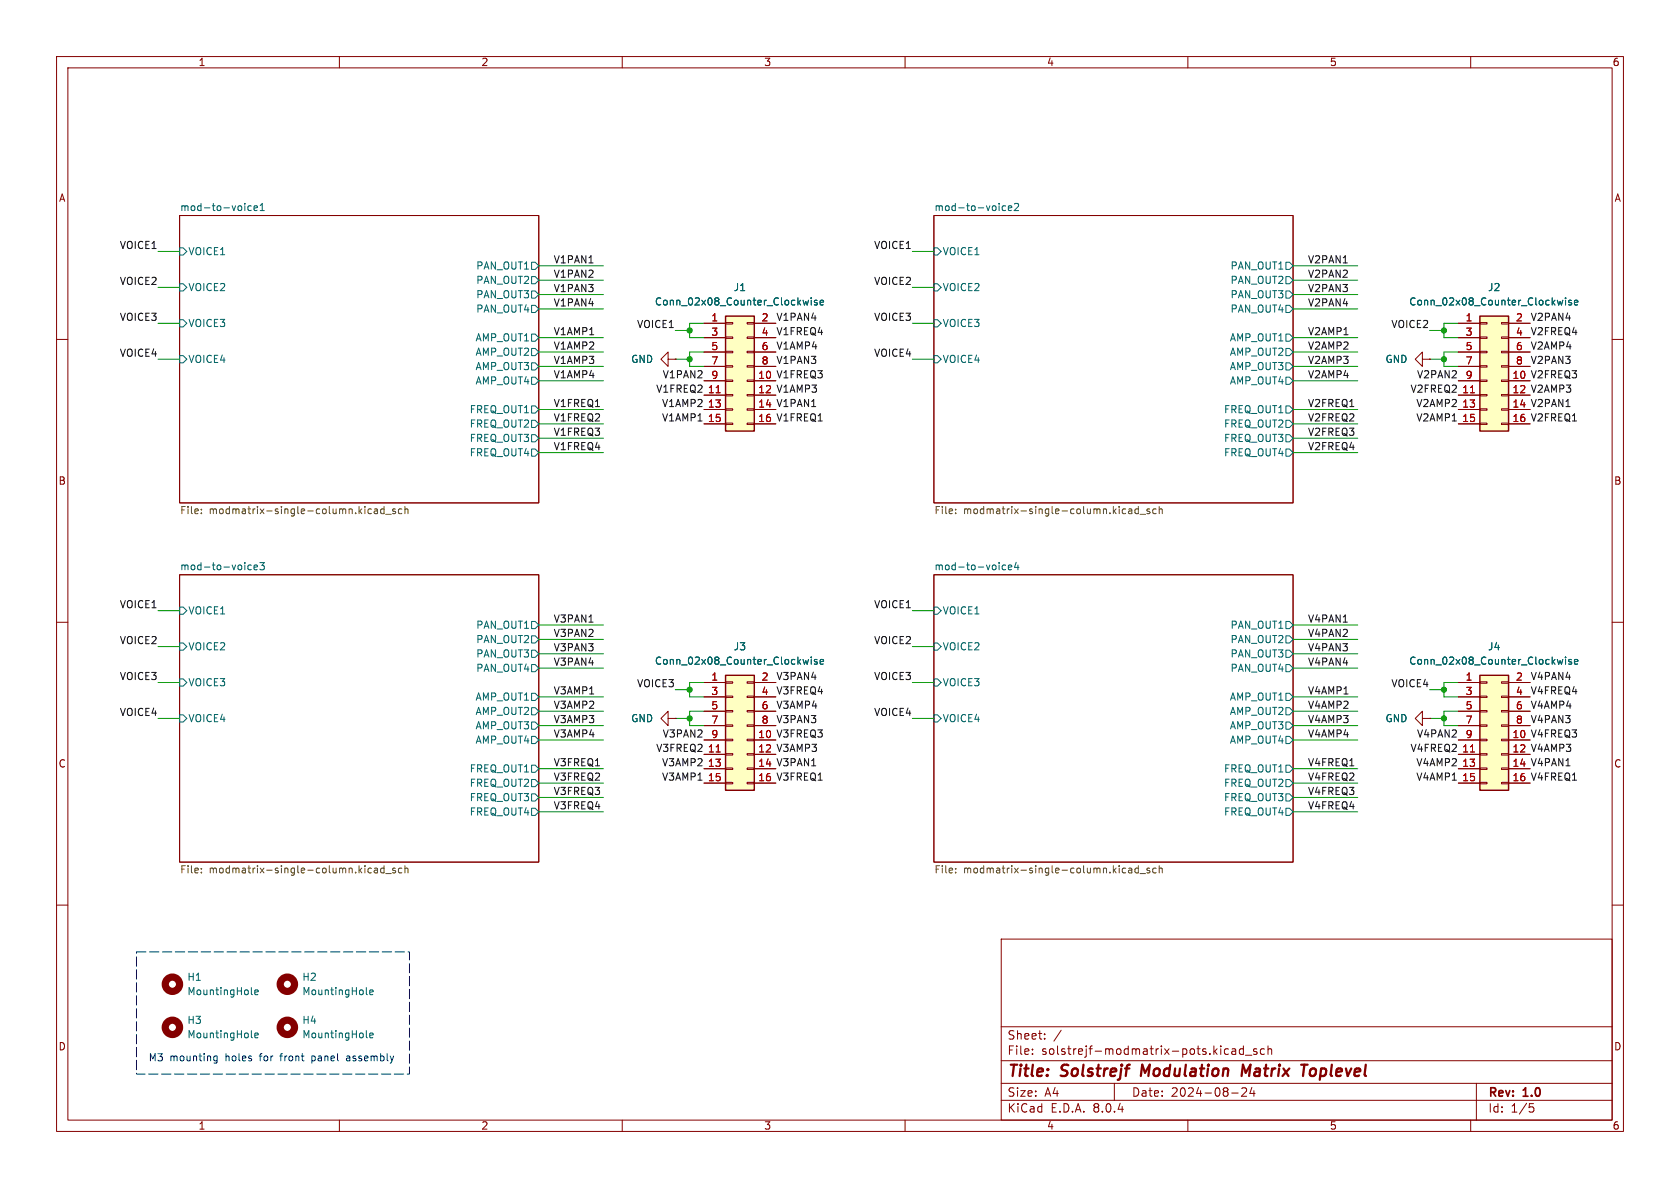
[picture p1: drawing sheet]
<svg xmlns="http://www.w3.org/2000/svg" width="297mm" height="210mm" viewBox="0 0 297 210" stroke-linecap="round" stroke-linejoin="round" font-family="sans-serif">
<g fill="none" stroke="#840000" stroke-width=".18">
<path d="M10 10h277v190h-277zM12 12h273v186h-273zM60 10v2M110 10v2M160 10v2M210 10v2M260 10v2M31.7 38.1h63.5v50.8h-63.5zM165.1 38.1h63.5v50.8h-63.5zM10 60h2M285 60h2M251.5 63.5v-1.3l-1.3 1.3 1.3 1.3v-1.3h1.2"/>
<path d="M252.7 63.5h.1M10 110h2M31.7 101.6h63.5v50.8h-63.5zM165.1 101.6h63.5v50.8h-63.5zM285 110h2M10 160h2M285 160h2M177 166h108v32h-108zM60 198v2M110 198v2M160 198v2M177 194.5h108"/>
<path d="M177 191.5h108M177 187.5h108M177 181.5h108M182.5 186.3v.1M182.5 185.5v.1M184.7 183.6v.1M184.7 182.8v.1M187.6 182.1l-1.3 2M197 191.5v3M210 198v2M216.7 185.4l.5 .1M217.2 186.3l-.5 .1"/>
<path d="M217.7 193.2h1.2M217.8 185.5h.6l.1 .9M218.5 185.8h-.5a.29 .29 0 0 0-.3 .3 .29 .29 0 0 0 .3 .3l.5-.1M219.5 192.4l.6-.1 .2 .1 .1 .3-.9 1.1h.9M219.8 185.5l-.4-.1-.3 .3v.4l.1 .2h.6M219.8 184.9v1.5M220.2 186.5h1.1M221.3 192.2l-.3 1.1h.9M221.7 192.8v1M222.2 185.5l-.4-.1-.2 .2 .1 .2 .5 .2v.3h-.6M223.5 185.5l-.4-.1-.3 .3v.4l.2 .2h.5M224.2 185.5l.2-.1 .3 .1 .1 .9"/>
<path d="M224.2 184.9v1.5M260 198v2M261 191.5v6.5M270.4 195.1h.7M270.5 195.7h.4l.3 .3-.2 .5-.5 .1"/>
</g>
<path d="M201.9 188.2l-.2 2M221.1 188.2l-.9 1.4-.5-1.4-.2 2M230 188.2h1.2M230.6 188.2l-.3 2M232 188.9l-.4 .4-.1 .5 .2 .3 .5 .1" fill="none" stroke="#840000" stroke-width=".4"/>
<g fill="none" stroke="#006464" stroke-width=".18">
<path d="M43.3 36v.1M43.3 36.4v.8M44.4 36.4h-.3l-.3 .2 .1 .6h.5M44.9 36.8l.6-.1v-.3h-.4l-.2 .2 .1 .6h.5M46 37.2h.7M46 36.3l.4-.3v1.2M177.8 36.4h-.4l-.2 .2 .1 .6h.5M178.3 36.8l.6-.1-.1-.3h-.4l-.1 .2v.6h.5M179.4 36.1l.4-.1 .3 .3-.8 .9h.8M31.7 50.2h.7l.6 .6-.6 .6h-.7zM31.7 43.8h.7l.6 .7-.6 .6h-.7zM31.7 56.5h.7l.6 .7-.6 .6h-.7z"/>
<path d="M94 46.4h.6l.6 .6-.6 .6h-.6zM94 48.9h.6l.6 .6-.6 .7h-.6zM94 51.4h.6l.6 .7-.6 .6h-.6zM94 54h.6l.6 .6-.6 .6h-.6zM94 59.1h.6l.6 .6-.6 .6h-.6zM165.1 50.2h.6l.7 .6-.7 .6h-.6zM165.1 43.8h.6l.7 .7-.7 .6h-.6zM165.1 56.5h.6l.7 .7-.7 .6h-.6zM227.3 46.4h.7l.6 .6-.6 .6h-.7zM227.3 48.9h.7l.6 .6-.6 .7h-.7zM227.3 51.4h.7l.6 .7-.6 .6h-.7zM227.3 54h.7l.6 .6-.6 .6h-.7z"/>
<path d="M227.3 59.1h.7l.6 .6-.6 .6h-.7zM31.7 62.9h.7l.6 .6-.6 .6h-.7zM94 61.6h.6l.6 .6-.6 .7h-.6zM94 64.1h.6l.6 .7-.6 .6h-.6zM94 66.7h.6l.6 .6-.6 .6h-.6zM94 71.8h.6l.6 .6-.6 .6h-.6zM94 74.3h.6l.6 .6-.6 .7h-.6zM94 76.8h.6l.6 .7-.6 .6h-.6zM94 79.4h.6l.6 .6-.6 .6h-.6zM165.1 62.9h.6l.7 .6-.7 .6h-.6zM227.3 61.6h.7l.6 .6-.6 .7h-.7zM227.3 64.1h.7l.6 .7-.6 .6h-.7z"/>
<path d="M227.3 66.7h.7l.6 .6-.6 .6h-.7zM227.3 71.8h.7l.6 .6-.6 .6h-.7zM227.3 74.3h.7l.6 .6-.6 .7h-.7zM227.3 76.8h.7l.6 .7-.6 .6h-.7zM227.3 79.4h.7l.6 .6-.6 .6h-.7zM44.4 99.9h-.3l-.3 .2 .1 .6h.5M45.9 99.5h.8l-.4 .4 .4 .2v.5l-.2 .1-.6-.1M177.8 99.9h-.4l-.2 .2 .1 .6h.5M179.7 99.4l-.3 .9h.7M180 99.9v.8M31.7 113.7h.7l.6 .6-.6 .6h-.7zM31.7 107.3h.7l.6 .7-.6 .6h-.7z"/>
<path d="M44.9 100.3l.6-.1v-.3h-.4l-.2 .2 .1 .6h.5M94 109.9h.6l.6 .6-.6 .6h-.6zM94 112.4h.6l.6 .6-.6 .7h-.6zM94 114.9h.6l.6 .7-.6 .6h-.6zM94 117.5h.6l.6 .6-.6 .6h-.6zM165.1 113.7h.6l.7 .6-.7 .6h-.6zM165.1 107.3h.6l.7 .7-.7 .6h-.6zM178.3 100.3l.6-.1-.1-.3h-.4l-.1 .2v.6h.5M227.3 109.9h.7l.6 .6-.6 .6h-.7zM227.3 112.4h.7l.6 .6-.6 .7h-.7zM227.3 114.9h.7l.6 .7-.6 .6h-.7zM227.3 117.5h.7l.6 .6-.6 .6h-.7z"/>
<path d="M31.7 126.4h.7l.6 .6-.6 .6h-.7zM31.7 120h.7l.6 .7-.6 .6h-.7zM94 122.6h.6l.6 .6-.6 .6h-.6zM94 125.1h.6l.6 .6-.6 .7h-.6zM94 127.6h.6l.6 .7-.6 .6h-.6zM94 130.2h.6l.6 .6-.6 .6h-.6zM94 135.3h.6l.6 .6-.6 .6h-.6zM94 137.8h.6l.6 .6-.6 .7h-.6zM165.1 126.4h.6l.7 .6-.7 .6h-.6zM165.1 120h.6l.7 .7-.7 .6h-.6zM227.3 122.6h.7l.6 .6-.6 .6h-.7zM227.3 125.1h.7l.6 .6-.6 .7h-.7z"/>
<path d="M227.3 127.6h.7l.6 .7-.6 .6h-.7zM227.3 130.2h.7l.6 .6-.6 .6h-.7zM227.3 135.3h.7l.6 .6-.6 .6h-.7zM227.3 137.8h.7l.6 .6-.6 .7h-.7zM94 140.3h.6l.6 .7-.6 .6h-.6zM94 142.9h.6l.6 .6-.6 .6h-.6zM227.3 140.3h.7l.6 .7-.6 .6h-.7zM227.3 142.9h.7l.6 .6-.6 .6h-.7z"/>
</g>
<g fill="none" stroke="#725600" stroke-width=".18">
<path d="M35.6 90.7v.1M35.6 90v.1M65.5 90h.2M65.7 90.7l-.2 .1M66.2 90h.5v.8M66.7 90.3h-.4l-.2 .2 .2 .3 .4-.1M67.9 90h-.4l-.2 .2 .1 .5h.5M67.9 89.5v1.3M68.2 90.9h1M69.9 90h-.3l-.2 .1 .1 .2 .4 .1v.3h-.5M71 90h-.3l-.3 .2 .2 .5h.4M71.6 90.1l.2-.1h.3v.8"/>
<path d="M71.6 89.5v1.3M168.9 90.7v.1M168.9 90v.1M198.9 90h.1M199 90.7l-.1 .1M199.6 90h.4l.1 .8M200.1 90.3h-.4l-.2 .2 .2 .3 .4-.1M201.2 90h-.3l-.3 .2 .2 .5h.4M201.2 89.5v1.3M201.5 90.9h1M203.2 90h-.3l-.1 .1v.2l.4 .1v.3h-.4M204.4 90h-.4l-.2 .2 .1 .5h.5"/>
<path d="M204.9 90.1l.2-.1h.3l.1 .8M204.9 89.5v1.3M35.6 153.5v.1M35.6 154.2v.1M65.5 153.5h.2M65.7 154.2l-.2 .1M66.2 153.5h.5v.8M66.7 153.8h-.4l-.2 .2 .2 .3 .4-.1M67.9 153v1.3M67.9 153.5h-.4l-.2 .2 .1 .5h.5M68.2 154.4h1M69.9 153.5h-.3l-.2 .1 .1 .2 .4 .1v.3h-.5"/>
<path d="M71 153.5h-.3l-.3 .2 .2 .5h.4M71.6 153v1.3M71.6 153.6l.2-.1h.3v.8M168.9 153.5v.1M168.9 154.2v.1M198.9 153.5h.1M199 154.2l-.1 .1M199.6 153.5h.4l.1 .8M200.1 153.8h-.4l-.2 .2 .2 .3 .4-.1M201.2 153.5h-.3l-.3 .2 .2 .5h.4M201.2 153v1.3M201.5 154.4h1"/>
<path d="M203.2 153.5h-.3l-.1 .1v.2l.4 .1v.3h-.4M204.4 153.5h-.4l-.2 .2 .1 .5h.5M204.9 153.6l.2-.1h.3l.1 .8M204.9 153v1.3"/>
</g>
<path d="M261.6 55.9h5.1v20.3h-5.1z" fill="#ffffc2"/>
<g fill="none" stroke="#840000" stroke-width=".18">
<path d="M257.8 57.2h3.8M257.8 59.7h3.8M261.6 59.6h1.3v.2h-1.3zM261.6 57h1.3v.3h-1.3zM265.4 59.6h1.3v.2h-1.3zM265.4 57h1.3v.3h-1.3zM266.7 57.2h3.8M266.7 59.7h3.8M257.8 67.3h3.8M257.8 69.9h3.8M257.8 72.4h3.8M257.8 74.9h3.8"/>
<path d="M257.8 62.2h3.8M257.8 64.8h3.8M261.6 74.8h1.3v.3h-1.3zM261.6 72.3h1.3v.2h-1.3zM261.6 69.7h1.3v.3h-1.3zM261.6 67.2h1.3v.2h-1.3zM261.6 64.6h1.3v.3h-1.3zM261.6 62.1h1.3v.3h-1.3zM265.4 74.8h1.3v.3h-1.3zM265.4 72.3h1.3v.2h-1.3zM265.4 69.7h1.3v.3h-1.3zM265.4 67.2h1.3v.2h-1.3z"/>
<path d="M265.4 64.6h1.3v.3h-1.3zM265.4 62.1h1.3v.3h-1.3zM266.7 67.3h3.8M266.7 69.9h3.8M266.7 72.4h3.8M266.7 74.9h3.8M266.7 62.2h3.8M266.7 64.8h3.8M251.5 127v-1.3l-1.3 1.3 1.3 1.3v-1.3h1.2M252.7 127h.1"/>
</g>
<path d="M261.6 55.9h5.1v20.3h-5.1z" fill="none" stroke="#840000" stroke-width=".25"/>
<path d="M260 69.4h.7" fill="none" stroke="#a90000" stroke-width=".18"/>
<path d="M276.3 53.1l-.3 .8-.2-.6M276.8 52.6v.2M276.8 53.1v.8M277.8 53.1h-.3l-.2 .2 .1 .1 .4 .2v.3h-.5M278.3 53.5l.6-.1v-.3h-.4l-.2 .2 .1 .6h.5" fill="none" stroke="#006464" stroke-width=".18"/>
<path d="M128.3 55.9h5v20.3h-5z" fill="#ffffc2"/>
<g fill="none" stroke="#840000" stroke-width=".18">
<path d="M124.5 57.2h3.8M124.5 59.7h3.8M128.3 59.6h1.2v.2h-1.2zM128.3 57h1.2v.3h-1.2zM132.1 59.6h1.2v.2h-1.2zM132.1 57h1.2v.3h-1.2zM133.3 57.2h3.9M133.3 59.7h3.9M124.5 67.3h3.8M124.5 69.9h3.8M124.5 72.4h3.8M124.5 74.9h3.8"/>
<path d="M124.5 62.2h3.8M124.5 64.8h3.8M128.3 74.8h1.2v.3h-1.2zM128.3 72.3h1.2v.2h-1.2zM128.3 69.7h1.2v.3h-1.2zM128.3 67.2h1.2v.2h-1.2zM128.3 64.6h1.2v.3h-1.2zM128.3 62.1h1.2v.3h-1.2zM132.1 74.8h1.2v.3h-1.2zM132.1 72.3h1.2v.2h-1.2zM132.1 69.7h1.2v.3h-1.2zM132.1 67.2h1.2v.2h-1.2z"/>
<path d="M132.1 64.6h1.2v.3h-1.2zM132.1 62.1h1.2v.3h-1.2zM133.3 67.3h3.9M133.3 69.9h3.9M133.3 72.4h3.9M133.3 74.9h3.9M133.3 62.2h3.9M133.3 64.8h3.9"/>
</g>
<path d="M128.3 55.9h5v20.3h-5z" fill="none" stroke="#840000" stroke-width=".25"/>
<path d="M126.6 69.4h.7" fill="none" stroke="#a90000" stroke-width=".18"/>
<g fill="none" stroke="#006464" stroke-width=".18">
<path d="M142.9 53.1l-.2 .8-.2-.6M143.4 52.6v.2M143.4 53.1v.8M144.4 53.1h-.3l-.1 .2v.1l.4 .2v.3h-.4M145 53.5l.6-.1-.1-.3h-.3l-.2 .2 .1 .6h.4M44.4 175.7l.2 .1M45 175.4l.6-.1v-.2l-.4-.1-.2 .2 .1 .6h.5M64.8 175.7l.1 .1M65.4 175.4l.6-.1-.1-.2-.4-.1-.1 .2v.6h.5M44.4 183.3l.2 .2M45 183l.6-.1v-.2l-.4-.1-.2 .2 .1 .6h.5M64.8 183.3l.1 .2"/>
<path d="M65.4 183l.6-.1-.1-.2-.4-.1-.1 .2v.6h.5"/>
</g>
<g fill="none" stroke="#840000" stroke-width="1.3">
<circle cx="30.5" cy="174" r="1.27"/>
<circle cx="50.8" cy="174" r="1.27"/>
<circle cx="30.5" cy="181.6" r="1.27"/>
<circle cx="50.8" cy="181.6" r="1.27"/>
</g>
<path d="M261.6 119.4h5.1v20.3h-5.1z" fill="#ffffc2"/>
<g fill="none" stroke="#840000" stroke-width=".18">
<path d="M118.1 63.5v-1.3l-1.3 1.3 1.3 1.3v-1.3h1.3M119.4 63.5h.1M118.1 127v-1.3l-1.3 1.3 1.3 1.3v-1.3h1.3M119.4 127h.1M257.8 120.7h3.8M257.8 130.8h3.8M257.8 133.4h3.8M257.8 135.9h3.8M257.8 138.4h3.8M257.8 123.2h3.8M257.8 125.7h3.8M257.8 128.3h3.8"/>
<path d="M261.6 138.3h1.3v.3h-1.3zM261.6 135.8h1.3v.2h-1.3zM261.6 133.2h1.3v.3h-1.3zM261.6 130.7h1.3v.2h-1.3zM261.6 128.1h1.3v.3h-1.3zM261.6 125.6h1.3v.3h-1.3zM261.6 123.1h1.3v.2h-1.3zM261.6 120.5h1.3v.3h-1.3zM265.4 138.3h1.3v.3h-1.3zM265.4 135.8h1.3v.2h-1.3zM265.4 133.2h1.3v.3h-1.3zM265.4 130.7h1.3v.2h-1.3z"/>
<path d="M265.4 128.1h1.3v.3h-1.3zM265.4 125.6h1.3v.3h-1.3zM265.4 123.1h1.3v.2h-1.3zM265.4 120.5h1.3v.3h-1.3zM266.7 120.7h3.8M266.7 130.8h3.8M266.7 133.4h3.8M266.7 135.9h3.8M266.7 138.4h3.8M266.7 123.2h3.8M266.7 125.7h3.8M266.7 128.3h3.8"/>
</g>
<path d="M261.6 119.4h5.1v20.3h-5.1z" fill="none" stroke="#840000" stroke-width=".25"/>
<path d="M260 132.9h.7" fill="none" stroke="#a90000" stroke-width=".18"/>
<path d="M276.3 116.6l-.3 .8-.2-.6M276.8 116.1v.2M276.8 116.6v.8M277.8 116.6h-.3l-.2 .2 .1 .1 .4 .2v.3h-.5M278.3 117l.6-.1v-.3h-.4l-.2 .2 .1 .6h.5" fill="none" stroke="#006464" stroke-width=".18"/>
<path d="M128.3 119.4h5v20.3h-5z" fill="#ffffc2"/>
<g fill="none" stroke="#840000" stroke-width=".18">
<path d="M124.5 57.2h3.8M124.5 59.7h3.8M133.3 57.2h3.9M133.3 59.7h3.9M257.8 57.2h3.8M257.8 59.7h3.8M266.7 57.2h3.8M266.7 59.7h3.8M119.4 63.5h.1M124.5 67.3h3.8M124.5 69.9h3.8M124.5 72.4h3.8"/>
<path d="M124.5 74.9h3.8M124.5 62.2h3.8M124.5 64.8h3.8M133.3 67.3h3.9M133.3 69.9h3.9M133.3 72.4h3.9M133.3 74.9h3.9M133.3 62.2h3.9M133.3 64.8h3.9M252.7 63.5h.1M257.8 67.3h3.8M257.8 69.9h3.8"/>
<path d="M257.8 72.4h3.8M257.8 74.9h3.8M257.8 62.2h3.8M257.8 64.8h3.8M266.7 67.3h3.8M266.7 69.9h3.8M266.7 72.4h3.8M266.7 74.9h3.8M266.7 62.2h3.8M266.7 64.8h3.8M119.4 127h.1M124.5 120.7h3.8"/>
<path d="M124.5 130.8h3.8M124.5 133.4h3.8M124.5 135.9h3.8M124.5 138.4h3.8M124.5 123.2h3.8M124.5 125.7h3.8M124.5 128.3h3.8M128.3 138.3h1.2v.3h-1.2zM128.3 135.8h1.2v.2h-1.2zM128.3 133.2h1.2v.3h-1.2zM128.3 130.7h1.2v.2h-1.2zM128.3 128.1h1.2v.3h-1.2z"/>
<path d="M128.3 125.6h1.2v.3h-1.2zM128.3 123.1h1.2v.2h-1.2zM128.3 120.5h1.2v.3h-1.2zM132.1 138.3h1.2v.3h-1.2zM132.1 135.8h1.2v.2h-1.2zM132.1 133.2h1.2v.3h-1.2zM132.1 130.7h1.2v.2h-1.2zM132.1 128.1h1.2v.3h-1.2zM132.1 125.6h1.2v.3h-1.2zM132.1 123.1h1.2v.2h-1.2zM132.1 120.5h1.2v.3h-1.2zM133.3 120.7h3.9"/>
<path d="M133.3 130.8h3.9M133.3 133.4h3.9M133.3 135.9h3.9M133.3 138.4h3.9M133.3 123.2h3.9M133.3 125.7h3.9M133.3 128.3h3.9M252.7 127h.1M257.8 120.7h3.8M257.8 130.8h3.8M257.8 133.4h3.8M257.8 135.9h3.8"/>
<path d="M257.8 138.4h3.8M257.8 123.2h3.8M257.8 125.7h3.8M257.8 128.3h3.8M266.7 120.7h3.8M266.7 130.8h3.8M266.7 133.4h3.8M266.7 135.9h3.8M266.7 138.4h3.8M266.7 123.2h3.8M266.7 125.7h3.8M266.7 128.3h3.8"/>
</g>
<path d="M128.3 119.4h5v20.3h-5z" fill="none" stroke="#840000" stroke-width=".25"/>
<path d="M126.6 69.4h.7M260 69.4h.7M126.6 132.9h.7M260 132.9h.7" fill="none" stroke="#a90000" stroke-width=".18"/>
<g fill="none" stroke="#006464" stroke-width=".18">
<path d="M142.9 53.1l-.2 .8-.2-.6M143.4 52.6v.2M143.4 53.1v.8M144.4 53.1h-.3l-.1 .2v.1l.4 .2v.3h-.4M145 53.5l.6-.1-.1-.3h-.3l-.2 .2 .1 .6h.4M276.3 53.1l-.3 .8-.2-.6M276.8 52.6v.2M276.8 53.1v.8M277.8 53.1h-.3l-.2 .2 .1 .1 .4 .2v.3h-.5M278.3 53.5l.6-.1v-.3h-.4l-.2 .2 .1 .6h.5M142.9 116.6l-.2 .8-.2-.6M143.4 116.1v.2"/>
<path d="M143.4 116.6v.8M144.4 116.6h-.3l-.1 .2v.1l.4 .2v.3h-.4M145 117l.6-.1-.1-.3h-.3l-.2 .2 .1 .6h.4M276.3 116.6l-.3 .8-.2-.6M276.8 116.1v.2M276.8 116.6v.8M277.8 116.6h-.3l-.2 .2 .1 .1 .4 .2v.3h-.5M278.3 117l.6-.1v-.3h-.4l-.2 .2 .1 .6h.5"/>
</g>
<path d="M104.1 46.5h.7M237.5 46.5h.7M143.5 71.9h.7M276.8 71.9h.8M104.1 110h.7M237.5 110h.7M143.5 135.4h.7M276.8 135.4h.8" fill="none" stroke="#0f0f0f" stroke-width=".18"/>
<path d="M37.8 187.3l.2 .2h.4M38.4 186.7v1l-.3 .3-.3-.1M38.4 186.7h-.4l-.2 .2M55.1 186.7v1.3M55.1 187.5h.2M55.3 186.7h-.2M61.7 186.7h-.4M61.7 187h-.3l-.2 .2 .1 .3h.4" fill="none" stroke="#0000c2" stroke-width=".18"/>
<path d="M24.1 168.3h48.3v21.6h-48.3z" fill="none" stroke="#0000c2" stroke-width=".18" stroke-dasharray="1.7 .6"/>
<g fill="none" stroke="#009600" stroke-width=".18">
<path d="M27.9 57.2h3.8M27.9 50.8h3.8M27.9 44.5h3.8M95.2 59.7h11.5M95.2 54.6h11.5M95.2 49.5h11.5M95.2 52.1h11.5M95.2 47h11.5M119.4 58.4h2.5M124.5 57.2h-2.6v2.5h2.6M161.3 57.2h3.8M161.3 50.8h3.8"/>
<path d="M161.3 44.5h3.8M228.6 59.7h11.4M228.6 54.6h11.4M228.6 49.5h11.4M228.6 52.1h11.4M228.6 47h11.4M252.7 58.4h2.6M257.8 57.2h-2.5v2.5h2.5M27.9 63.5h3.8M95.2 72.4h11.5M95.2 64.8h11.5M95.2 62.2h11.5"/>
<path d="M95.2 67.3h11.5M95.2 77.5h11.5M95.2 74.9h11.5M119.4 63.5h2.5M124.5 62.2h-2.6v2.6h2.6M161.3 63.5h3.8M228.6 72.4h11.4M228.6 64.8h11.4M228.6 62.2h11.4M228.6 67.3h11.4M228.6 77.5h11.4M228.6 74.9h11.4"/>
<path d="M252.7 63.5h2.6M257.8 62.2h-2.5v2.6h2.5M95.2 80h11.5M228.6 80h11.4M27.9 114.3h3.8M27.9 108h3.8M95.2 118.1h11.5M95.2 115.6h11.5M95.2 110.5h11.5M95.2 113h11.5M161.3 114.3h3.8M161.3 108h3.8"/>
<path d="M228.6 118.1h11.4M228.6 115.6h11.4M228.6 110.5h11.4M228.6 113h11.4M27.9 127h3.8M27.9 120.7h3.8M95.2 128.3h11.5M95.2 125.7h11.5M95.2 123.2h11.5M95.2 135.9h11.5M95.2 138.4h11.5M95.2 130.8h11.5"/>
<path d="M119.4 127h2.5M119.4 121.9h2.5M124.5 125.7h-2.6v2.6h2.6M124.5 120.7h-2.6v2.5h2.6M161.3 127h3.8M161.3 120.7h3.8M228.6 128.3h11.4M228.6 125.7h11.4M228.6 123.2h11.4M228.6 135.9h11.4M228.6 138.4h11.4M228.6 130.8h11.4"/>
<path d="M252.7 127h2.6M252.7 121.9h2.6M257.8 120.7h-2.5v2.5h2.5M257.8 125.7h-2.5v2.6h2.5M95.2 143.5h11.5M95.2 141h11.5M228.6 143.5h11.4M228.6 141h11.4"/>
</g>
<g fill="#009600" stroke="#009600" stroke-width=".18">
<circle cx="121.9" cy="63.5" r=".46"/>
<circle cx="121.9" cy="58.4" r=".46"/>
<circle cx="121.9" cy="121.9" r=".46"/>
<circle cx="121.9" cy="127" r=".46"/>
<circle cx="255.3" cy="63.5" r=".46"/>
<circle cx="255.3" cy="58.4" r=".46"/>
<circle cx="255.3" cy="127" r=".46"/>
<circle cx="255.3" cy="121.9" r=".46"/>
</g>
<g font-size="2.8" fill="#840000">
<text x="178" y="190.9">Title:</text>
<text x="187.7" y="190.9">Solstrejf</text>
<text x="202.6" y="190.9">Modulation</text>
<text x="221.2" y="190.9">Matrix</text>
<text x="232.5" y="190.9">Toplevel</text>
</g>
<g font-size="2.1" fill="#840000">
<text x="178" y="184">Sheet:</text>
<text x="178" y="186.7">File:</text>
<text x="184.1" y="186.7">solstrejf-modmatrix-pots.kicad_sch</text>
<text x="178" y="196.9">KiCad</text>
<text x="178" y="194.1">Size:</text>
<text x="184.7" y="194.1">A4</text>
<text x="185.7" y="196.9">E.D.A.</text>
<text x="193.3" y="196.9">8.0.4</text>
<text x="200" y="194.1">Date:</text>
<text x="207" y="194.1">2024-08-24</text>
<text x="263" y="194.3">Rev:</text>
<text x="263" y="196.9">Id:</text>
<text x="267.1" y="196.9">1/5</text>
<text x="269.4" y="194.3">1.0</text>
</g>
<g font-size="1.8" fill="#840000">
<text x="35" y="11.9">1</text>
<text x="85" y="11.9">2</text>
<text x="135" y="11.9">3</text>
<text x="185" y="11.9">4</text>
<text x="235" y="11.9">5</text>
<text x="285" y="11.9">6</text>
<text x="10.3" y="35.9">A</text>
<text x="285.3" y="35.9">A</text>
<text x="10.3" y="85.9">B</text>
<text x="285.3" y="85.9">B</text>
<text x="10.3" y="135.9">C</text>
<text x="285.3" y="135.9">C</text>
<text x="10.3" y="185.9">D</text>
<text x="285.3" y="185.9">D</text>
<text x="35" y="199.9">1</text>
<text x="85" y="199.9">2</text>
<text x="135" y="199.9">3</text>
<text x="185" y="199.9">4</text>
<text x="235" y="199.9">5</text>
<text x="285" y="199.9">6</text>
</g>
<g font-size="1.8" fill="#006464">
<text x="31.7" y="37.4">mod-to-voice1</text>
<text x="165.1" y="37.4">mod-to-voice2</text>
<text x="33.2" y="45.3">VOICE1</text>
<text x="84.1" y="47.9">PAN_OUT1</text>
<text x="166.6" y="45.3">VOICE1</text>
<text x="217.4" y="47.9">PAN_OUT1</text>
<text x="33.2" y="51.7">VOICE2</text>
<text x="84.1" y="50.4">PAN_OUT2</text>
<text x="84.1" y="52.9">PAN_OUT3</text>
<text x="129.6" y="51.7">J1</text>
<text x="166.6" y="51.7">VOICE2</text>
<text x="217.4" y="50.4">PAN_OUT2</text>
<text x="217.4" y="52.9">PAN_OUT3</text>
<text x="263" y="51.7">J2</text>
<text x="33.2" y="58">VOICE3</text>
<text x="84.1" y="55.5">PAN_OUT4</text>
<text x="115.7" y="54.2">Conn_02x08_Counter_Clockwise</text>
<text x="166.6" y="58">VOICE3</text>
<text x="217.4" y="55.5">PAN_OUT4</text>
<text x="249" y="54.2">Conn_02x08_Counter_Clockwise</text>
<text x="33.2" y="64.4">VOICE4</text>
<text x="84" y="60.6">AMP_OUT1</text>
<text x="84" y="63.1">AMP_OUT2</text>
<text x="84" y="65.6">AMP_OUT3</text>
<text x="111.5" y="64.4">GND</text>
<text x="166.6" y="64.4">VOICE4</text>
<text x="217.3" y="60.6">AMP_OUT1</text>
<text x="217.3" y="63.1">AMP_OUT2</text>
<text x="217.3" y="65.6">AMP_OUT3</text>
<text x="244.8" y="64.4">GND</text>
<text x="84" y="68.2">AMP_OUT4</text>
<text x="217.3" y="68.2">AMP_OUT4</text>
<text x="82.9" y="73.3">FREQ_OUT1</text>
<text x="82.9" y="75.8">FREQ_OUT2</text>
<text x="216.3" y="73.3">FREQ_OUT1</text>
<text x="216.3" y="75.8">FREQ_OUT2</text>
<text x="82.9" y="78.3">FREQ_OUT3</text>
<text x="82.9" y="80.9">FREQ_OUT4</text>
<text x="216.3" y="78.3">FREQ_OUT3</text>
<text x="216.3" y="80.9">FREQ_OUT4</text>
<text x="31.7" y="100.9">mod-to-voice3</text>
<text x="165.1" y="100.9">mod-to-voice4</text>
<text x="33.2" y="108.8">VOICE1</text>
<text x="84.1" y="111.4">PAN_OUT1</text>
<text x="84.1" y="113.9">PAN_OUT2</text>
<text x="166.6" y="108.8">VOICE1</text>
<text x="217.4" y="111.4">PAN_OUT1</text>
<text x="217.4" y="113.9">PAN_OUT2</text>
<text x="33.2" y="115.2">VOICE2</text>
<text x="84.1" y="116.4">PAN_OUT3</text>
<text x="84.1" y="119">PAN_OUT4</text>
<text x="115.7" y="117.7">Conn_02x08_Counter_Clockwise</text>
<text x="129.6" y="115.2">J3</text>
<text x="166.6" y="115.2">VOICE2</text>
<text x="217.4" y="116.4">PAN_OUT3</text>
<text x="217.4" y="119">PAN_OUT4</text>
<text x="249" y="117.7">Conn_02x08_Counter_Clockwise</text>
<text x="263" y="115.2">J4</text>
<text x="33.2" y="121.5">VOICE3</text>
<text x="84" y="124.1">AMP_OUT1</text>
<text x="166.6" y="121.5">VOICE3</text>
<text x="217.3" y="124.1">AMP_OUT1</text>
<text x="33.2" y="127.9">VOICE4</text>
<text x="84" y="126.6">AMP_OUT2</text>
<text x="84" y="129.1">AMP_OUT3</text>
<text x="84" y="131.7">AMP_OUT4</text>
<text x="111.5" y="127.9">GND</text>
<text x="166.6" y="127.9">VOICE4</text>
<text x="217.3" y="126.6">AMP_OUT2</text>
<text x="217.3" y="129.1">AMP_OUT3</text>
<text x="217.3" y="131.7">AMP_OUT4</text>
<text x="244.8" y="127.9">GND</text>
<text x="82.9" y="136.8">FREQ_OUT1</text>
<text x="216.3" y="136.8">FREQ_OUT1</text>
<text x="82.9" y="139.3">FREQ_OUT2</text>
<text x="82.9" y="141.8">FREQ_OUT3</text>
<text x="216.3" y="139.3">FREQ_OUT2</text>
<text x="216.3" y="141.8">FREQ_OUT3</text>
<text x="82.9" y="144.4">FREQ_OUT4</text>
<text x="216.3" y="144.4">FREQ_OUT4</text>
<text x="33" y="173.6">H1</text>
<text x="53.3" y="173.6">H2</text>
<text x="33" y="176.1">MountingHole</text>
<text x="53.3" y="176.1">MountingHole</text>
<text x="33" y="181.2">H3</text>
<text x="33" y="183.7">MountingHole</text>
<text x="53.3" y="181.2">H4</text>
<text x="53.3" y="183.7">MountingHole</text>
</g>
<g font-size="1.8" fill="#0f0f0f">
<text x="21.1" y="44.1">VOICE1</text>
<text x="97.8" y="46.6">V1PAN1</text>
<text x="154.4" y="44.1">VOICE1</text>
<text x="231.1" y="46.6">V2PAN1</text>
<text x="21.1" y="50.5">VOICE2</text>
<text x="97.8" y="49.2">V1PAN2</text>
<text x="97.8" y="51.7">V1PAN3</text>
<text x="154.4" y="50.5">VOICE2</text>
<text x="231.1" y="49.2">V2PAN2</text>
<text x="231.1" y="51.7">V2PAN3</text>
<text x="21.1" y="56.8">VOICE3</text>
<text x="97.8" y="59.3">V1AMP1</text>
<text x="97.8" y="54.3">V1PAN4</text>
<text x="112.5" y="58.1">VOICE1</text>
<text x="137.2" y="59.3">V1FREQ4</text>
<text x="137.2" y="56.8">V1PAN4</text>
<text x="154.4" y="56.8">VOICE3</text>
<text x="231.1" y="54.3">V2PAN4</text>
<text x="231.1" y="59.3">V2AMP1</text>
<text x="245.9" y="58.1">VOICE2</text>
<text x="270.5" y="59.3">V2FREQ4</text>
<text x="270.5" y="56.8">V2PAN4</text>
<text x="21.1" y="63.2">VOICE4</text>
<text x="97.8" y="61.9">V1AMP2</text>
<text x="97.8" y="64.4">V1AMP3</text>
<text x="137.2" y="64.4">V1PAN3</text>
<text x="137.2" y="61.9">V1AMP4</text>
<text x="154.4" y="63.2">VOICE4</text>
<text x="231.1" y="64.4">V2AMP3</text>
<text x="231.1" y="61.9">V2AMP2</text>
<text x="270.5" y="64.4">V2PAN3</text>
<text x="270.5" y="61.9">V2AMP4</text>
<text x="97.8" y="67">V1AMP4</text>
<text x="115.9" y="69.5">V1FREQ2</text>
<text x="117.1" y="67">V1PAN2</text>
<text x="137.2" y="69.5">V1AMP3</text>
<text x="137.2" y="67">V1FREQ3</text>
<text x="231.1" y="67">V2AMP4</text>
<text x="249.3" y="69.5">V2FREQ2</text>
<text x="250.4" y="67">V2PAN2</text>
<text x="270.5" y="69.5">V2AMP3</text>
<text x="270.5" y="67">V2FREQ3</text>
<text x="97.8" y="77.1">V1FREQ3</text>
<text x="97.8" y="74.6">V1FREQ2</text>
<text x="97.8" y="72">V1FREQ1</text>
<text x="116.9" y="72">V1AMP2</text>
<text x="116.9" y="74.6">V1AMP1</text>
<text x="137.2" y="72">V1PAN1</text>
<text x="137.2" y="74.6">V1FREQ1</text>
<text x="231.1" y="74.6">V2FREQ2</text>
<text x="231.1" y="77.1">V2FREQ3</text>
<text x="231.1" y="72">V2FREQ1</text>
<text x="250.3" y="74.6">V2AMP1</text>
<text x="250.3" y="72">V2AMP2</text>
<text x="270.5" y="74.6">V2FREQ1</text>
<text x="270.5" y="72">V2PAN1</text>
<text x="97.8" y="79.7">V1FREQ4</text>
<text x="231.1" y="79.7">V2FREQ4</text>
<text x="21.1" y="107.6">VOICE1</text>
<text x="154.4" y="107.6">VOICE1</text>
<text x="21.1" y="114">VOICE2</text>
<text x="97.8" y="110.1">V3PAN1</text>
<text x="97.8" y="112.7">V3PAN2</text>
<text x="154.4" y="114">VOICE2</text>
<text x="231.1" y="110.1">V4PAN1</text>
<text x="231.1" y="112.7">V4PAN2</text>
<text x="97.8" y="117.8">V3PAN4</text>
<text x="97.8" y="115.2">V3PAN3</text>
<text x="231.1" y="115.2">V4PAN3</text>
<text x="231.1" y="117.8">V4PAN4</text>
<text x="21.1" y="120.3">VOICE3</text>
<text x="97.8" y="125.4">V3AMP2</text>
<text x="97.8" y="122.8">V3AMP1</text>
<text x="112.5" y="121.6">VOICE3</text>
<text x="137.2" y="122.8">V3FREQ4</text>
<text x="137.2" y="125.4">V3AMP4</text>
<text x="137.2" y="120.3">V3PAN4</text>
<text x="154.4" y="120.3">VOICE3</text>
<text x="231.1" y="122.8">V4AMP1</text>
<text x="231.1" y="125.4">V4AMP2</text>
<text x="245.9" y="121.6">VOICE4</text>
<text x="270.5" y="120.3">V4PAN4</text>
<text x="270.5" y="125.4">V4AMP4</text>
<text x="270.5" y="122.8">V4FREQ4</text>
<text x="21.1" y="126.7">VOICE4</text>
<text x="97.8" y="127.9">V3AMP3</text>
<text x="97.8" y="130.5">V3AMP4</text>
<text x="117.1" y="130.5">V3PAN2</text>
<text x="137.2" y="130.5">V3FREQ3</text>
<text x="137.2" y="127.9">V3PAN3</text>
<text x="154.4" y="126.7">VOICE4</text>
<text x="231.1" y="127.9">V4AMP3</text>
<text x="231.1" y="130.5">V4AMP4</text>
<text x="250.4" y="130.5">V4PAN2</text>
<text x="270.5" y="127.9">V4PAN3</text>
<text x="270.5" y="130.5">V4FREQ3</text>
<text x="97.8" y="135.5">V3FREQ1</text>
<text x="115.9" y="133">V3FREQ2</text>
<text x="116.9" y="135.5">V3AMP2</text>
<text x="137.2" y="135.5">V3PAN1</text>
<text x="137.2" y="133">V3AMP3</text>
<text x="231.1" y="135.5">V4FREQ1</text>
<text x="249.3" y="133">V4FREQ2</text>
<text x="250.3" y="135.5">V4AMP2</text>
<text x="270.5" y="135.5">V4PAN1</text>
<text x="270.5" y="133">V4AMP3</text>
<text x="97.8" y="143.2">V3FREQ4</text>
<text x="97.8" y="140.6">V3FREQ3</text>
<text x="97.8" y="138.1">V3FREQ2</text>
<text x="116.9" y="138.1">V3AMP1</text>
<text x="137.2" y="138.1">V3FREQ1</text>
<text x="231.1" y="140.6">V4FREQ3</text>
<text x="231.1" y="143.2">V4FREQ4</text>
<text x="231.1" y="138.1">V4FREQ2</text>
<text x="250.3" y="138.1">V4AMP1</text>
<text x="270.5" y="138.1">V4FREQ1</text>
</g>
<g font-size="1.8" fill="#a90000">
<text x="125.7" y="56.9">1</text>
<text x="125.7" y="59.4">3</text>
<text x="134.5" y="56.9">2</text>
<text x="134.5" y="59.4">4</text>
<text x="259" y="56.9">1</text>
<text x="259" y="59.4">3</text>
<text x="267.9" y="56.9">2</text>
<text x="267.9" y="59.4">4</text>
<text x="125.7" y="62">5</text>
<text x="125.7" y="64.5">7</text>
<text x="134.5" y="62">6</text>
<text x="134.5" y="64.5">8</text>
<text x="259" y="62">5</text>
<text x="259" y="64.5">7</text>
<text x="267.9" y="62">6</text>
<text x="267.9" y="64.5">8</text>
<text x="125.1" y="69.6">11</text>
<text x="125.7" y="67.1">9</text>
<text x="133.9" y="67.1">10</text>
<text x="133.9" y="69.6">12</text>
<text x="258.4" y="69.6">11</text>
<text x="259" y="67.1">9</text>
<text x="267.3" y="67.1">10</text>
<text x="267.3" y="69.6">12</text>
<text x="125.1" y="72.1">13</text>
<text x="125.1" y="74.7">15</text>
<text x="133.9" y="72.1">14</text>
<text x="133.9" y="74.7">16</text>
<text x="258.4" y="72.1">13</text>
<text x="258.4" y="74.7">15</text>
<text x="267.3" y="72.1">14</text>
<text x="267.3" y="74.7">16</text>
<text x="125.7" y="120.4">1</text>
<text x="125.7" y="122.9">3</text>
<text x="125.7" y="125.5">5</text>
<text x="134.5" y="120.4">2</text>
<text x="134.5" y="122.9">4</text>
<text x="134.5" y="125.5">6</text>
<text x="259" y="120.4">1</text>
<text x="259" y="122.9">3</text>
<text x="259" y="125.5">5</text>
<text x="267.9" y="120.4">2</text>
<text x="267.9" y="122.9">4</text>
<text x="267.9" y="125.5">6</text>
<text x="125.7" y="128">7</text>
<text x="125.7" y="130.6">9</text>
<text x="133.9" y="130.6">10</text>
<text x="134.5" y="128">8</text>
<text x="259" y="128">7</text>
<text x="259" y="130.6">9</text>
<text x="267.3" y="130.6">10</text>
<text x="267.9" y="128">8</text>
<text x="125.1" y="133.1">11</text>
<text x="125.1" y="135.6">13</text>
<text x="133.9" y="133.1">12</text>
<text x="133.9" y="135.6">14</text>
<text x="258.4" y="133.1">11</text>
<text x="258.4" y="135.6">13</text>
<text x="267.3" y="133.1">12</text>
<text x="267.3" y="135.6">14</text>
<text x="125.1" y="138.2">15</text>
<text x="133.9" y="138.2">16</text>
<text x="258.4" y="138.2">15</text>
<text x="267.3" y="138.2">16</text>
</g>
<g font-size="1.8" fill="#725600">
<text x="31.7" y="91.2">File:</text>
<text x="37" y="91.2">modmatrix-single-column.kicad_sch</text>
<text x="165.1" y="91.2">File:</text>
<text x="170.3" y="91.2">modmatrix-single-column.kicad_sch</text>
<text x="31.7" y="154.7">File:</text>
<text x="37" y="154.7">modmatrix-single-column.kicad_sch</text>
<text x="165.1" y="154.7">File:</text>
<text x="170.3" y="154.7">modmatrix-single-column.kicad_sch</text>
</g>
<g font-size="1.8" fill="#0000c2">
<text x="26.2" y="187.8">M3</text>
<text x="30" y="187.8">mounting</text>
<text x="40" y="187.8">holes</text>
<text x="46.2" y="187.8">for</text>
<text x="50" y="187.8">front</text>
<text x="55.7" y="187.8">panel</text>
<text x="62.1" y="187.8">assembly</text>
</g>
</svg>
